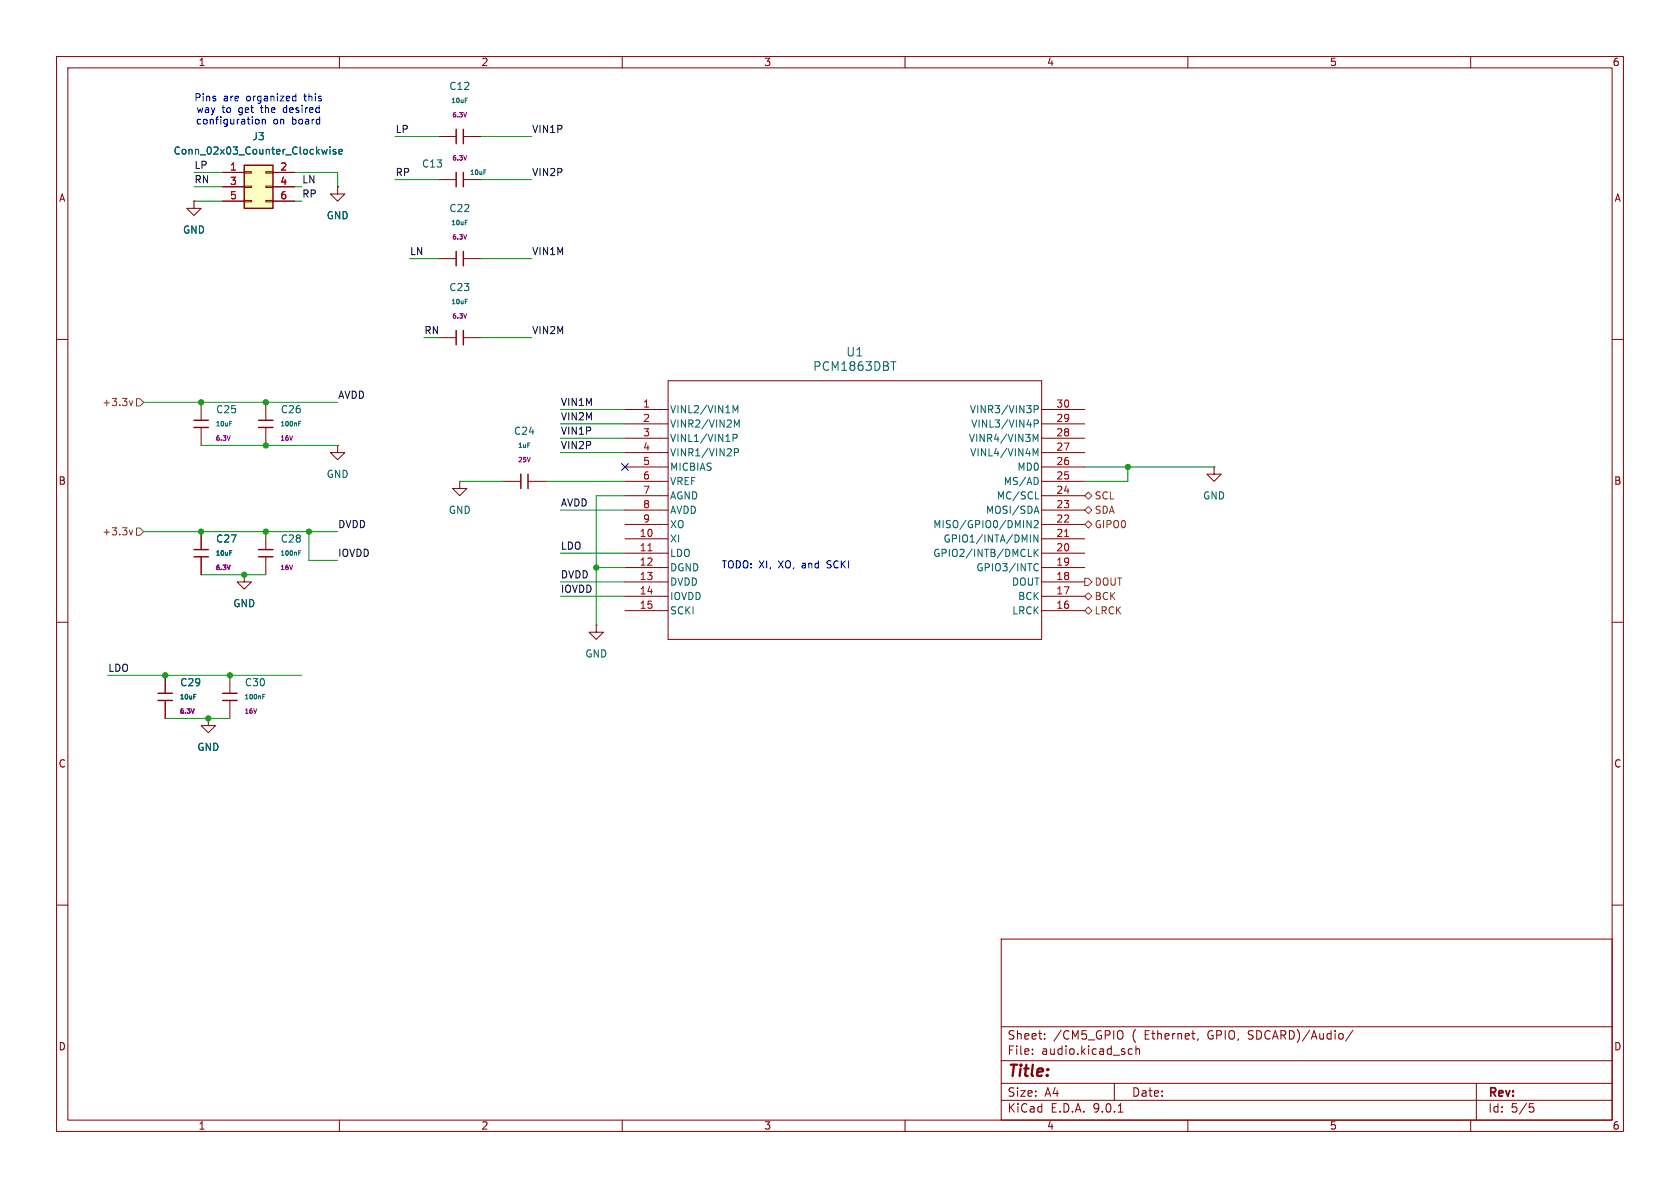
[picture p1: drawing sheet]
<svg xmlns="http://www.w3.org/2000/svg" width="297mm" height="210mm" viewBox="0 0 297 210" stroke-linecap="round" stroke-linejoin="round" font-family="sans-serif">
<g fill="none" stroke="#840000" stroke-width=".18">
<path d="M10 10h277v190h-277zM12 12h273v186h-273zM60 10v2M110 10v2M160 10v2M210 10v2M260 10v2M34.3 35.6v1.2h1.3l-1.3 1.3-1.3-1.3h1.3M34.3 35.6h.1M77.5 31.8h3.1M77.5 24.1h3.1M81.9 31.8h3.2"/>
<path d="M81.9 24.1h3.2M77.5 59.7h3.1M77.5 45.7h3.1M81.9 59.7h3.2M81.9 45.7h3.2M10 60h2M285 60h2M81.3 85.1v1.3h1.2l-1.2 1.2-1.3-1.2h1.3M81.3 85.1h.1M88.9 85.1h3.2M93.3 85.1h3.2M10 110h2"/>
<path d="M285 110h2M10 160h2M177 166h108v32h-108zM285 160h2M60 198v2M110 198v2M160 198v2M177 194.5h108M177 191.5h108M177 187.5h108M177 181.5h108M182.5 186.3v.1"/>
<path d="M182.5 185.5v.1M184.7 183.6v.1M184.7 182.8v.1M197 191.5v3M197.7 196.6h.8M198.2 182.2l.1 .1a.96 .96 0 0 1-.1 1.4M199.6 186.3h.6M199.6 185.5h.6M200.8 185.5l.2-.1 .4 .1 .1 .9M200.8 184.9v1.5M210 198v2M211.8 183.6l-.1 .3"/>
<path d="M239.2 182.1l-1.3 2M260 198v2M261 191.5v6.5M270.4 195.1h.7M270.5 195.7h.4l.3 .3-.2 .5-.5 .1"/>
</g>
<path d="M80.6 22.9v2.5M80.6 30.5v2.5M81.9 22.9v2.5M81.9 30.5v2.5M80.6 44.5v2.5M80.6 58.4v2.6M81.9 44.5v2.5M81.9 58.4v2.6M92.1 83.8v2.6M93.3 83.8v2.6" fill="none" stroke="#840000" stroke-width=".25"/>
<path d="M82.3 17.3h.3M82.3 38.9h.3M85.6 30h.3M82.3 52.9h.3" fill="none" stroke="#006464" stroke-width=".18"/>
<path d="M82.5 19.9l-.3 .8M82.5 27.5l-.3 .8M82.5 55.4l-.3 .8M82.5 41.5l-.3 .8" fill="none" stroke="#840084" stroke-width=".18"/>
<path d="M43.2 29.2h5.1v7.6h-5.1z" fill="#ffffc2"/>
<g fill="none" stroke="#840000" stroke-width=".25">
<path d="M43.2 29.2h5.1v7.6h-5.1zM34.3 75.6h2.5M34.3 74.3h2.5M45.7 75.6h2.6M45.7 74.3h2.6M34.3 98.4h2.5M34.3 97.2h2.5M45.7 98.4h2.6M45.7 97.2h2.6M27.9 122.6h2.6M27.9 123.8h2.6M39.4 122.6h2.5"/>
<path d="M39.4 123.8h2.5"/>
</g>
<g fill="none" stroke="#840000" stroke-width=".18">
<path d="M34.3 35.6h.1M39.4 30.5h3.8M39.4 33h3.8M39.4 35.6h3.8M43.2 30.4h1.2v.2h-1.2zM43.2 32.9h1.2v.2h-1.2zM43.2 35.4h1.2v.3h-1.2zM47 30.4h1.3v.2h-1.3zM47 32.9h1.3v.2h-1.3zM47 35.4h1.3v.3h-1.3zM48.3 30.5h3.8M48.3 33h3.8"/>
<path d="M48.3 35.6h3.8M59.7 33v1.3h1.3l-1.3 1.3-1.3-1.3h1.3M59.7 33h.1M35.6 71.1v3.2M35.6 75.6v3.1M47 71.1v3.2M47 75.6v3.1M59.7 78.7v1.3h1.3l-1.3 1.3-1.3-1.3h1.3M59.7 78.7h.1M110.5 72.4h7.6M110.5 74.9h7.6M110.5 77.5h7.6"/>
<path d="M118.1 67.3h66v45.7h-66zM184.1 72.4h7.7M184.1 74.9h7.7M184.1 77.5h7.7M35.6 94v3.2M35.6 98.4v3.2M47 94v3.2M47 98.4v3.2M110.5 80h7.6M110.5 82.6h7.6M110.5 85.1h7.6M110.5 87.6h7.6"/>
<path d="M110.5 90.2h7.6M110.5 92.7h7.6M110.5 95.3h7.6M110.5 97.8h7.6M184.1 80h7.7M184.1 82.6h7.7M184.1 85.1h7.7M184.1 87.6h7.7M184.1 90.2h7.7M184.1 92.7h7.7M184.1 95.3h7.7M184.1 97.8h7.7"/>
<path d="M214.6 82.6v1.2h1.3l-1.3 1.3-1.2-1.3h1.2M214.6 82.6h.1M29.2 119.4v3.2M40.6 119.4v3.2M43.2 101.6v1.3h1.2l-1.2 1.2-1.3-1.2h1.3M43.2 101.6h.1M105.4 110.5v1.3h1.3l-1.3 1.2-1.3-1.2h1.3M105.4 110.5h.1M110.5 100.3h7.6M110.5 102.9h7.6M110.5 105.4h7.6M110.5 108h7.6"/>
<path d="M184.1 100.3h7.7M184.1 102.9h7.7M184.1 105.4h7.7M184.1 108h7.7M29.2 123.8v3.2M36.8 127v1.3h1.3l-1.3 1.2-1.2-1.2h1.2M36.8 127h.1M40.6 123.8v3.2"/>
</g>
<g fill="none" stroke="#006464" stroke-width=".18">
<path d="M57.8 26.4l-.2 .8-.2-.6M58.3 26v.1M58.3 26.4v.8M59.4 26.5l-.3-.1-.2 .2v.2l.5 .1v.3h-.5M59.9 26.8l.6-.1-.1-.2-.3-.1-.2 .2 .1 .6h.4M40.6 74.5h.4M52.8 74.5h.4M52.8 74.9h.3M129.6 71.7l.4 .9 .4-.9v1.3M129.6 77.4h.6l.1-.2v-.3l-.7-.1v1.2M129.8 74.2l.5 .9 .4-.9v1.3M129.8 80l.6-.1 .2-.2-.1-.3-.7-.1v1.3"/>
<path d="M157.5 63.9h.9M182.6 76.8l.5 .9 .4-.9v1.2M182.6 79.3l.5 .9 .4-.9v1.3M182.8 72.4l.6-.1 .2-.2-.1-.3-.7-.1v1.3M182.8 74.9l.6-.1 .2-.1-.1-.3-.7-.2v1.3M40.6 97.4h.4M52.8 97.4h.4M52.8 97.7h.3M181.6 92l.7 1.3v-1.3M181.8 98.4h.6M182.2 94.6v1.2M182.8 97.1v1.3"/>
<path d="M182.8 92.1l.5-.1 .3 .4-.8 .9h.8M182.9 90.4h.7M183 97.6l.6 .8M183 99.7l.3-.1 .3 .2M183.1 88.2h.6M183.3 89.5l.4 1.2M183.4 84.6l.2 .3-.2 .6M183.5 94.6v1.2l-.7-1.2v1.2M183.6 97.1l-.8 .7M183.6 100.8l-.3 .1-.3-.1M34.3 122.8h.3M46.4 123.1h.3"/>
<path d="M46.4 122.8h.4"/>
</g>
<path d="M114.5 97.4h.8M188.2 94.8h.7" fill="none" stroke="#a90000" stroke-width=".18"/>
<path d="M40.7 77l-.3 .8M40.7 99.9l-.3 .8M34.3 125.3l-.2 .8" fill="none" stroke="#840084" stroke-width=".18"/>
<path d="M22.9 70.9l.3 .8 .3-.8M24.1 70.5h.7l.6 .6-.6 .7h-.7zM22.9 93.7l.3 .9 .3-.9M24.1 93.3h.7l.6 .7-.6 .6h-.7zM191.8 87.6l.6-.6 .6 .6-.6 .7zM191.8 92.7l.6-.6 .6 .6-.6 .6zM192.4 89.5l.6 .7-.6 .6-.6-.6zM191.8 108l.6-.7 .6 .7-.6 .6zM191.8 105.4l.6-.6 .6 .6-.6 .6zM191.8 102.2h.6l.6 .7-.6 .6h-.6z" fill="none" stroke="#725600" stroke-width=".18"/>
<g fill="none" stroke="#009600" stroke-width=".18">
<path d="M34.3 35.6h5.1M34.3 30.5h5.1M34.3 33h5.1M52.1 30.5h7.6v2.5M52.1 35.6h1.2M52.1 33h1.2M69.8 24.1h7.7M69.8 31.8h7.7M85.1 24.1h8.9M85.1 31.8h8.9M72.4 45.7h5.1M85.1 45.7h8.9"/>
<path d="M85.1 59.7h8.9M25.4 71.1h34.3M35.6 78.7h24.1M99.1 77.5h11.4M99.1 74.9h11.4M99.1 72.4h11.4M25.4 94h34.3M54.6 94v5.1h5.1M81.3 85.1h7.6M96.5 85.1h14M99.1 90.2h11.4M99.1 97.8h11.4"/>
<path d="M99.1 80h11.4M110.5 87.6h-5.1v22.9M191.8 82.6h22.8M199.4 82.6v2.5h-7.6M19 119.4h34.3M35.6 101.6h11.4M99.1 102.9h11.4M99.1 105.4h11.4M105.4 100.3h5.1M29.2 127h11.4"/>
</g>
<path d="M109.9 81.9l1.2 1.3M111.1 81.9l-1.2 1.3" fill="none" stroke="#000084" stroke-width=".18"/>
<path d="M51.9 17l.4 .1M52.3 16.6v1.2M52.3 17.8h-.4M45.1 21.3l.3-.2h.3l.1 .2-.1 .6h-.3l-.3-.2M46.4 21.2l.1-.1h.3l.1 .8M46.4 21.1v.8" fill="none" stroke="#0000c2" stroke-width=".18"/>
<g fill="#009600" stroke="#009600" stroke-width=".18">
<circle cx="54.6" cy="94" r=".46"/>
<circle cx="47" cy="94" r=".46"/>
<circle cx="40.6" cy="119.4" r=".46"/>
<circle cx="43.2" cy="101.6" r=".46"/>
<circle cx="29.2" cy="119.4" r=".46"/>
<circle cx="35.6" cy="94" r=".46"/>
<circle cx="36.8" cy="127" r=".46"/>
<circle cx="105.4" cy="100.3" r=".46"/>
<circle cx="199.4" cy="82.6" r=".46"/>
<circle cx="47" cy="71.1" r=".46"/>
<circle cx="35.6" cy="71.1" r=".46"/>
<circle cx="47" cy="78.7" r=".46"/>
</g>
<text font-size="2.8" fill="#840000" x="178" y="190.9">Title:</text>
<g font-size="2.1" fill="#006464">
<text x="143.7" y="65.8">PCM1863DBT</text>
<text x="149.5" y="63.2">U1</text>
</g>
<g font-size="2.1" fill="#840000">
<text x="178" y="184">Sheet:</text>
<text x="186.2" y="184">/CM5_GPIO</text>
<text x="200.2" y="184">(</text>
<text x="202.5" y="184">Ethernet,</text>
<text x="213.8" y="184">GPIO,</text>
<text x="221.1" y="184">SDCARD)/Audio/</text>
<text x="178" y="186.7">File:</text>
<text x="184.1" y="186.7">audio.kicad_sch</text>
<text x="178" y="196.9">KiCad</text>
<text x="178" y="194.1">Size:</text>
<text x="184.7" y="194.1">A4</text>
<text x="185.7" y="196.9">E.D.A.</text>
<text x="193.3" y="196.9">9.0.1</text>
<text x="200" y="194.1">Date:</text>
<text x="263" y="194.3">Rev:</text>
<text x="263" y="196.9">Id:</text>
<text x="267.1" y="196.9">5/5</text>
</g>
<g font-size="1.8" fill="#840000">
<text x="35" y="11.9">1</text>
<text x="85" y="11.9">2</text>
<text x="135" y="11.9">3</text>
<text x="185" y="11.9">4</text>
<text x="235" y="11.9">5</text>
<text x="285" y="11.9">6</text>
<text x="10.3" y="35.9">A</text>
<text x="285.3" y="35.9">A</text>
<text x="10.3" y="85.9">B</text>
<text x="285.3" y="85.9">B</text>
<text x="10.3" y="135.9">C</text>
<text x="285.3" y="135.9">C</text>
<text x="10.3" y="185.9">D</text>
<text x="285.3" y="185.9">D</text>
<text x="35" y="199.9">1</text>
<text x="85" y="199.9">2</text>
<text x="135" y="199.9">3</text>
<text x="185" y="199.9">4</text>
<text x="235" y="199.9">5</text>
<text x="285" y="199.9">6</text>
</g>
<g font-size="1.8" fill="#006464">
<text x="79.3" y="16.1">C12</text>
<text x="30.6" y="27.5">Conn_02x03_Counter_Clockwise</text>
<text x="44.5" y="25">J3</text>
<text x="74.5" y="29.8">C13</text>
<text x="32.3" y="41.5">GND</text>
<text x="57.7" y="39">GND</text>
<text x="79.3" y="37.7">C22</text>
<text x="79.3" y="51.7">C23</text>
<text x="38.1" y="73.3">C25</text>
<text x="49.5" y="73.3">C26</text>
<text x="90.8" y="77.1">C24</text>
<text x="118.4" y="73.3">VINL2/VIN1M</text>
<text x="118.4" y="75.8">VINR2/VIN2M</text>
<text x="171.4" y="73.3">VINR3/VIN3P</text>
<text x="171.6" y="75.8">VINL3/VIN4P</text>
<text x="118.4" y="78.3">VINL1/VIN1P</text>
<text x="118.4" y="80.9">VINR1/VIN2P</text>
<text x="118.4" y="83.4">MICBIAS</text>
<text x="171.2" y="78.3">VINR4/VIN3M</text>
<text x="171.4" y="80.9">VINL4/VIN4M</text>
<text x="179.8" y="83.4">MD0</text>
<text x="57.7" y="84.7">GND</text>
<text x="118.4" y="86">VREF</text>
<text x="118.4" y="88.5">AGND</text>
<text x="176.1" y="88.5">MC/SCL</text>
<text x="177.3" y="86">MS/AD</text>
<text x="212.6" y="88.5">GND</text>
<text x="79.2" y="91">GND</text>
<text x="118.4" y="91">AVDD</text>
<text x="118.4" y="93.6">XO</text>
<text x="164.9" y="93.6">MISO/GPIO0/DMIN2</text>
<text x="174.2" y="91">MOSI/SDA</text>
<text x="38.1" y="96.1">C27</text>
<text x="49.5" y="96.1">C28</text>
<text x="118.4" y="96.1">XI</text>
<text x="118.4" y="98.7">LDO</text>
<text x="118.4" y="101.2">DGND</text>
<text x="164.9" y="98.7">GPIO2/INTB/DMCLK</text>
<text x="166.7" y="96.1">GPIO1/INTA/DMIN</text>
<text x="172.5" y="101.2">GPIO3/INTC</text>
<text x="41.1" y="107.5">GND</text>
<text x="118.4" y="103.7">DVDD</text>
<text x="118.4" y="106.3">IOVDD</text>
<text x="178.8" y="103.7">DOUT</text>
<text x="179.9" y="106.3">BCK</text>
<text x="118.4" y="108.8">SCKI</text>
<text x="178.9" y="108.8">LRCK</text>
<text x="103.4" y="116.4">GND</text>
<text x="31.8" y="121.5">C29</text>
<text x="43.2" y="121.5">C30</text>
<text x="34.8" y="132.9">GND</text>
</g>
<g font-size="1.8" fill="#0000c2">
<text x="34.2" y="18.1">Pins</text>
<text x="34.5" y="22.2">configuration</text>
<text x="34.6" y="20.2">way</text>
<text x="39.2" y="20.2">to</text>
<text x="39.5" y="18.1">are</text>
<text x="42.3" y="20.2">get</text>
<text x="43.7" y="18.1">organized</text>
<text x="46.4" y="20.2">the</text>
<text x="48.3" y="22.2">on</text>
<text x="50.5" y="20.2">desired</text>
<text x="51.7" y="22.2">board</text>
<text x="54.1" y="18.1">this</text>
<text x="127.5" y="100.7">TODO: XI,</text>
<text x="137.7" y="100.7">XO,</text>
<text x="142" y="100.7">and</text>
<text x="146.7" y="100.7">SCKI</text>
</g>
<g font-size="1.8" fill="#0f0f0f">
<text x="69.8" y="23.6">LP</text>
<text x="94" y="23.6">VIN1P</text>
<text x="34.3" y="29.9">LP</text>
<text x="34.3" y="32.5">RN</text>
<text x="53.3" y="32.5">LN</text>
<text x="53.3" y="35">RP</text>
<text x="69.8" y="31.2">RP</text>
<text x="94" y="31.2">VIN2P</text>
<text x="72.4" y="45.2">LN</text>
<text x="94" y="45.2">VIN1M</text>
<text x="94" y="59.2">VIN2M</text>
<text x="59.7" y="70.6">AVDD</text>
<text x="99.1" y="71.9">VIN1M</text>
<text x="99.1" y="76.9">VIN1P</text>
<text x="99.1" y="74.4">VIN2M</text>
<text x="99.1" y="79.5">VIN2P</text>
<text x="99.1" y="89.6">AVDD</text>
<text x="59.7" y="93.4">DVDD</text>
<text x="59.7" y="98.5">IOVDD</text>
<text x="99.1" y="97.3">LDO</text>
<text x="99.1" y="102.3">DVDD</text>
<text x="99.1" y="104.9">IOVDD</text>
<text x="19" y="118.8">LDO</text>
</g>
<g font-size="1.8" fill="#a90000">
<text x="40.6" y="30.2">1</text>
<text x="40.6" y="32.8">3</text>
<text x="40.6" y="35.3">5</text>
<text x="49.5" y="30.2">2</text>
<text x="49.5" y="32.8">4</text>
<text x="49.5" y="35.3">6</text>
<text x="113.6" y="72.1">1</text>
<text x="113.6" y="74.7">2</text>
<text x="113.6" y="77.2">3</text>
<text x="186.6" y="72.1">30</text>
<text x="186.6" y="74.7">29</text>
<text x="186.6" y="77.2">28</text>
<text x="113.6" y="79.8">4</text>
<text x="113.6" y="82.3">5</text>
<text x="186.6" y="79.8">27</text>
<text x="186.6" y="82.3">26</text>
<text x="113.6" y="84.8">6</text>
<text x="113.6" y="87.4">7</text>
<text x="113.6" y="89.9">8</text>
<text x="186.6" y="84.8">25</text>
<text x="186.6" y="87.4">24</text>
<text x="186.6" y="89.9">23</text>
<text x="113" y="95">10</text>
<text x="113.6" y="92.5">9</text>
<text x="186.6" y="92.5">22</text>
<text x="186.6" y="95">21</text>
<text x="113" y="97.5">11</text>
<text x="113" y="100.1">12</text>
<text x="186.6" y="97.5">20</text>
<text x="186.6" y="100.1">19</text>
<text x="113" y="102.6">13</text>
<text x="113" y="105.2">14</text>
<text x="113" y="107.7">15</text>
<text x="186.6" y="102.6">18</text>
<text x="186.6" y="105.2">17</text>
<text x="186.6" y="107.7">16</text>
</g>
<text font-size="1.8" fill="#009600" x="74.9" y="59.2">RN</text>
<g font-size="1.8" fill="#725600">
<text x="18" y="72">+3.3v</text>
<text x="193.4" y="88.5">SCL</text>
<text x="18" y="94.8">+3.3v</text>
<text x="193.4" y="93.6">GIPO0</text>
<text x="193.4" y="91">SDA</text>
<text x="193.4" y="106.3">BCK</text>
<text x="193.4" y="103.7">DOUT</text>
<text x="193.4" y="108.8">LRCK</text>
</g>
<g font-size="1.1" fill="#006464">
<text x="79.7" y="18.4">10uF</text>
<text x="83" y="31.1">10uF</text>
<text x="79.7" y="40">10uF</text>
<text x="79.7" y="54">10uF</text>
<text x="38" y="75.6">10uF</text>
<text x="49.5" y="75.6">100nF</text>
<text x="91.5" y="79.4">1uF</text>
<text x="38" y="98.4">10uF</text>
<text x="49.5" y="98.4">100nF</text>
<text x="31.7" y="123.8">10uF</text>
<text x="43.1" y="123.8">100nF</text>
</g>
<g font-size="1.1" fill="#840084">
<text x="79.8" y="20.9">6.3V</text>
<text x="79.8" y="28.6">6.3V</text>
<text x="79.8" y="42.5">6.3V</text>
<text x="79.8" y="56.5">6.3V</text>
<text x="38" y="78.1">6.3V</text>
<text x="49.5" y="78.1">16V</text>
<text x="91.5" y="81.9">25V</text>
<text x="38" y="101">6.3V</text>
<text x="49.5" y="101">16V</text>
<text x="31.7" y="126.4">6.3V</text>
<text x="43.1" y="126.4">16V</text>
</g>
</svg>
